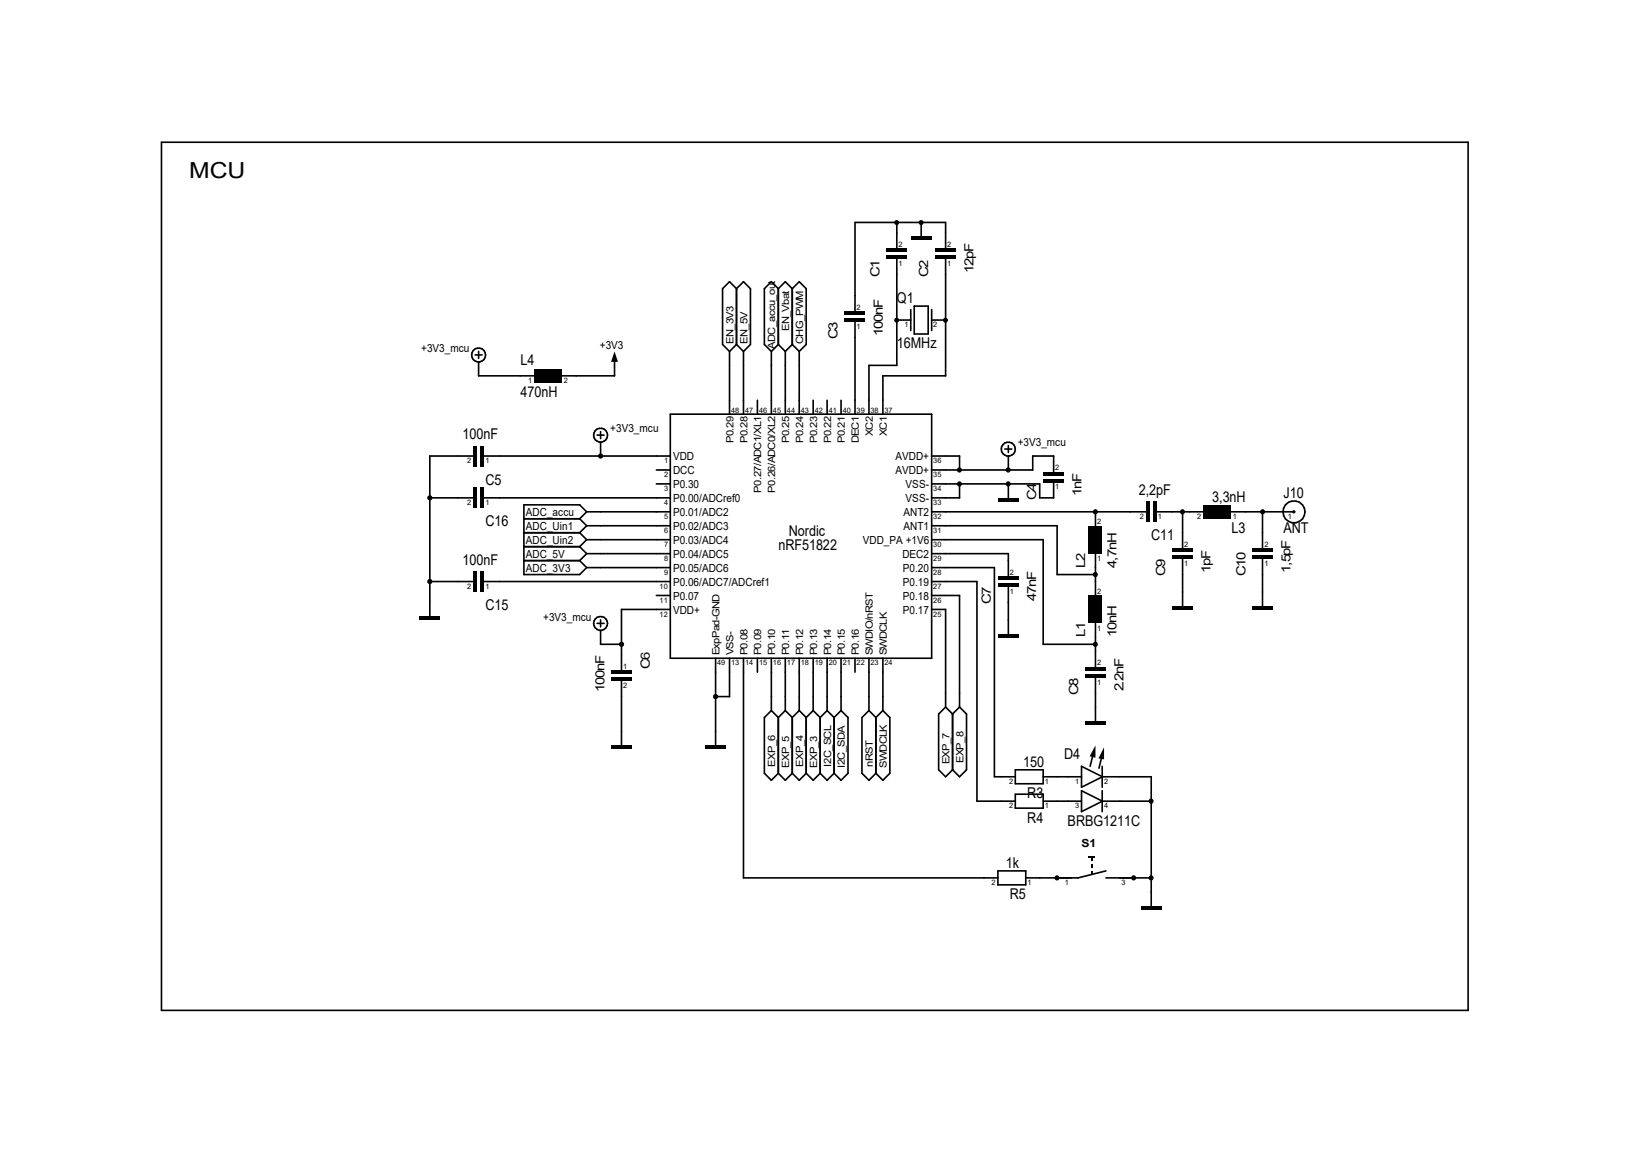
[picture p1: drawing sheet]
<svg xmlns="http://www.w3.org/2000/svg" width="297mm" height="210mm" viewBox="0 0 297 210" stroke-linecap="round" stroke-linejoin="round" font-family="sans-serif">
<g fill="none" stroke="#000" stroke-width=".3">
<path d="M29.4 25.9h238.1v158.1h-238.1zM134.2 52.6l1.3-1.3 1.2 1.3v10.1l-1.2 1.3M134.2 52.6v10.1M134.2 52.6l-1.3-1.3-1.2 1.3v10.1l1.2 1.3M141.8 52.6l-1.3-1.3-1.2 1.3v10.1l1.2 1.3M141.8 52.6v10.1M141.8 52.6l1.3-1.3 1.3 1.3M144.4 52.6v10.1M144.4 52.6l1.2-1.3 1.3 1.3v10.1l-1.3 1.3M155.8 58.6v16.8M163.4 40.5v4.8M163.4 47.2v19.3h-5.1v8.9"/>
<path d="M163.4 58.3h2.5M165.9 56.4v3.8M166.6 55.8h2.5v5h-2.5zM167.9 40.5v2.6M169.8 58.3h2.5M169.8 56.4v3.8M172.3 47.2v21.3h-11.4v6.9M172.3 45.3v-4.8h-16.5v16.2M86.6 64.6h1.2M87.2 65.9v2.6h10.2M87.2 64v1.3M108.8 79.2h1.3"/>
<path d="M109.4 78.6v1.3M112 65.9v2.6h-9.6M122.1 75.4h47.7v44.5h-47.7zM132.9 64v11.4M134.2 62.7l-1.3 1.3M134.2 62.7l1.3 1.3M135.5 64v11.4M138 72.9v2.5M140.5 64v11.4M141.8 62.7l-1.3 1.3M141.8 62.7l1.3 1.3M143.1 64v11.4"/>
<path d="M144.4 62.7l-1.3 1.3M144.4 62.7l1.2 1.3M145.6 64v11.4M148.2 72.9v2.5M150.7 72.9v2.5M153.2 72.9v2.5M78.3 90.7h7.9M86.2 83.1h-7.9v29.2M88.1 90.7h34M88.1 83.1h34M95.5 99.6h10.1M95.5 97h10.1"/>
<path d="M95.5 94.5h10.1M105.6 99.6l1.3 1.2M105.6 97l1.3 1.3M105.6 94.5l1.3 1.3M106.9 93.2h15.2M106.9 93.2l-1.3-1.3h-10.1v12.7h10.1l1.3-1.2M106.9 98.3h15.2M106.9 98.3l-1.3 1.3M106.9 95.8h15.2M106.9 95.8l-1.3 1.2M106.9 93.2l-1.3 1.3M109.4 80.5v2.6"/>
<path d="M119.6 85.6h2.5M119.6 88.1h2.5M169.8 98.3h20.3v19h9.5M169.8 83.1h5v2.5M169.8 93.2h39M169.8 85.6h18.4v-2.5h3.8v2.8M169.8 95.8h22.8v8.8h7M174.8 88.1v2.6h-5M183.1 81.8h1.3M183.7 81.2v1.2M183.7 83.1v2.5M183.7 88.1v2.6"/>
<path d="M192 87.8v2.9h-2.6v-2.6h-19.6M199.6 93.2v2.6M210.7 93.2h8.6M215.5 93.2v6.7M224.4 93.2h11.4M230 93.2v6.7M78.3 105.9h7.9M88.1 105.9h34M95.5 102.1h10.1M105.6 102.1l1.3 1.3M106.9 103.4h15.2M106.9 100.8h15.2"/>
<path d="M106.9 100.8l-1.3 1.3M108.8 113.5h1.3M109.4 112.9v1.3M109.4 114.8v2.5h3.8M119.6 108.5h2.5M122.1 111h-8.9v11.1M130.4 119.9v15.9M132.9 119.9v7h-2.5M135.5 119.9v40h46.3M138 119.9v2.5M140.5 119.9v9.5M143.1 119.9v9.5"/>
<path d="M145.6 119.9v9.5M148.2 119.9v9.5M150.7 119.9v9.5M153.2 119.9v9.5M155.8 119.9v2.5M158.3 119.9v9.5M160.9 119.9v9.5M169.8 105.9h8.2v40h7M169.8 103.4h11.4v38.1h3.8M169.8 111h2.5v17.8M169.8 108.5h5v20.3M169.8 100.8h13.9v4.2"/>
<path d="M183.7 106.9v8.5M199.6 100.8v7.7M199.6 113.5v8M215.5 101.8v8.6M230 101.8v8.6M113.2 124v11.8M140.5 129.4l-1.2 1.3v10.1l1.2 1.3 1.3-1.3M140.5 129.4l1.3 1.3M141.8 130.7v10.1M143.1 129.4l1.3 1.3M143.1 129.4l-1.3 1.3M144.4 130.7v10.1"/>
<path d="M145.6 129.4l1.3 1.3M145.6 129.4l-1.2 1.3M146.9 130.7v10.1M148.2 129.4l1.2 1.3M148.2 129.4l-1.3 1.3M149.4 130.7v10.1M150.7 129.4l1.3 1.3M150.7 129.4l-1.3 1.3M152 130.7v10.1M153.2 129.4l-1.2 1.3M153.2 129.4l1.3 1.3v10.1l-1.3 1.3-1.2-1.3M158.3 129.4l-1.2 1.3v10.1l1.2 1.3 1.3-1.3"/>
<path d="M158.3 129.4l1.3 1.3M159.6 130.7v10.1M160.9 129.4l1.2 1.3v10.1l-1.2 1.3-1.3-1.3M160.9 129.4l-1.3 1.3M172.3 128.8l-1.3 1.2v10.2l1.3 1.3 1.3-1.3M172.3 128.8l1.3 1.2M173.6 130v10.2M174.8 128.8l1.3 1.2v10.2l-1.3 1.3-1.2-1.3M174.8 128.8l-1.2 1.2M197.1 139.6l3.8 1.9-3.8 1.9zM199.3 137l-.7 2.6M199.6 123.4v7.9"/>
<path d="M200.8 139.6v3.8M200.9 137.4l-.7 2.5M141.8 140.8l1.3 1.3 1.3-1.3M144.4 140.8l1.2 1.3 1.3-1.3M146.9 140.8l1.3 1.3 1.2-1.3M149.4 140.8l1.3 1.3 1.3-1.3M181.8 158.6h5.1v2.6h-5.1zM185 144.7h5.1v2.5h-5.1zM185 140.2h5.1v2.5h-5.1zM190.1 145.9h7M190.1 141.5h7M197.1 144l3.8 1.9-3.8 1.9z"/>
<path d="M200.8 144v3.8M200.9 141.5h8.9v23.5M200.9 145.9h8.9M201.5 158.6l-5.1 1.3h-9.5M201.5 159.9h8.3"/>
<circle cx="87.2" cy="64.7" r="1.27"/>
<circle cx="109.4" cy="79.3" r="1.27"/>
<circle cx="183.7" cy="81.8" r="1.27"/>
<circle cx="235.8" cy="93.2" r="2.01"/>
<circle cx="109.4" cy="113.6" r="1.27"/>
</g>
<g fill="#000">
<path d="M112 64l.6 1.9h-1.3zM199.6 135.8v2.2l-1.1-.2zM201.2 136.1v2.2l-1-.2z"/>
<path d="M153.9 56.7h3.8v.7h-3.8z" fill-rule="evenodd"/>
<path d="M153.9 58h3.8v.6h-3.8z" fill-rule="evenodd"/>
<path d="M161.5 45.3h3.8v.6h-3.8z" fill-rule="evenodd"/>
<path d="M161.5 46.6h3.8v.6h-3.8z" fill-rule="evenodd"/>
<path d="M165.9 43.1h3.9v.6h-3.9z" fill-rule="evenodd"/>
<path d="M170.4 45.3h3.8v.6h-3.8z" fill-rule="evenodd"/>
<path d="M170.4 46.6h3.8v.6h-3.8z" fill-rule="evenodd"/>
<path d="M97.4 67.2h5v2.5h-5z" fill-rule="evenodd"/>
<path d="M86.2 88.8h.7v3.8h-.7z" fill-rule="evenodd"/>
<path d="M86.2 81.2h.7v3.8h-.7z" fill-rule="evenodd"/>
<path d="M87.5 88.8h.6v3.8h-.6z" fill-rule="evenodd"/>
<path d="M87.5 81.2h.6v3.8h-.6z" fill-rule="evenodd"/>
<path d="M181.8 90.7h3.8v.6h-3.8z" fill-rule="evenodd"/>
<path d="M190.1 85.9h3.8v.7h-3.8z" fill-rule="evenodd"/>
<path d="M190.1 87.2h3.8v.6h-3.8z" fill-rule="evenodd"/>
<path d="M208.8 91.3h.6v3.8h-.6z" fill-rule="evenodd"/>
<path d="M210.1 91.3h.6v3.8h-.6z" fill-rule="evenodd"/>
<path d="M219.3 91.9h5.1v2.6h-5.1z" fill-rule="evenodd"/>
<path d="M76.4 112.3h3.8v.6h-3.8z" fill-rule="evenodd"/>
<path d="M86.2 104h.7v3.8h-.7z" fill-rule="evenodd"/>
<path d="M87.5 104h.6v3.8h-.6z" fill-rule="evenodd"/>
<path d="M181.8 115.4h3.8v.7h-3.8z" fill-rule="evenodd"/>
<path d="M181.8 105h3.8v.6h-3.8z" fill-rule="evenodd"/>
<path d="M181.8 106.3h3.8v.6h-3.8z" fill-rule="evenodd"/>
<path d="M198.3 95.8h2.6v5h-2.6z" fill-rule="evenodd"/>
<path d="M198.3 108.5h2.6v5h-2.6z" fill-rule="evenodd"/>
<path d="M213.6 110.4h3.8v.6h-3.8z" fill-rule="evenodd"/>
<path d="M213.6 99.9h3.8v.6h-3.8z" fill-rule="evenodd"/>
<path d="M213.6 101.2h3.8v.6h-3.8z" fill-rule="evenodd"/>
<path d="M228.1 110.4h3.8v.6h-3.8z" fill-rule="evenodd"/>
<path d="M228.1 99.9h3.8v.6h-3.8z" fill-rule="evenodd"/>
<path d="M228.1 101.2h3.8v.6h-3.8z" fill-rule="evenodd"/>
<path d="M111.3 135.8h3.8v.6h-3.8z" fill-rule="evenodd"/>
<path d="M111.3 123.4h3.8v.6h-3.8z" fill-rule="evenodd"/>
<path d="M111.3 122.1h3.8v.7h-3.8z" fill-rule="evenodd"/>
<path d="M128.5 135.8h3.8v.6h-3.8z" fill-rule="evenodd"/>
<path d="M197.7 131.3h3.8v.7h-3.8z" fill-rule="evenodd"/>
<path d="M197.7 121.5h3.8v.6h-3.8z" fill-rule="evenodd"/>
<path d="M197.7 122.8h3.8v.6h-3.8z" fill-rule="evenodd"/>
<path d="M198.3 156h1.3v.3h-1.3z" fill-rule="evenodd"/>
<path d="M198.8 156.1h.3v.6h-.3z" fill-rule="evenodd"/>
<path d="M198.8 157.4h.3v.6h-.3z" fill-rule="evenodd"/>
<path d="M198.8 158.6h.3v.7h-.3z" fill-rule="evenodd"/>
<path d="M207.9 165h3.8v.6h-3.8z" fill-rule="evenodd"/>
<circle cx="163.4" cy="40.5" r=".45"/>
<circle cx="163.4" cy="58.3" r=".45"/>
<circle cx="167.8" cy="40.5" r=".45"/>
<circle cx="172.3" cy="58.3" r=".45"/>
<circle cx="78.3" cy="90.7" r=".48"/>
<circle cx="109.4" cy="83.1" r=".48"/>
<circle cx="174.8" cy="88.1" r=".47"/>
<circle cx="174.8" cy="85.6" r=".47"/>
<circle cx="183.7" cy="88.1" r=".47"/>
<circle cx="183.7" cy="85.6" r=".47"/>
<circle cx="199.6" cy="93.2" r=".47"/>
<circle cx="215.4" cy="93.2" r=".47"/>
<circle cx="230" cy="93.2" r=".47"/>
<circle cx="235.8" cy="93.2" r=".31"/>
<circle cx="78.3" cy="105.9" r=".48"/>
<circle cx="113.2" cy="117.3" r=".48"/>
<circle cx="199.6" cy="117.3" r=".47"/>
<circle cx="199.6" cy="104.6" r=".47"/>
<circle cx="130.4" cy="126.9" r=".48"/>
<circle cx="192.6" cy="159.9" r=".47"/>
<circle cx="206.6" cy="159.9" r=".47"/>
<circle cx="209.7" cy="159.9" r=".47"/>
<circle cx="209.7" cy="145.9" r=".47"/>
</g>
<text font-size="4" x="34.5" y="32.4">MCU</text>
<g font-size="2.7">
<text x="163.4" y="55.1">Q1</text>
<text x="163.4" y="63.4">16MHz</text>
<text x="94.8" y="66.5">L4</text>
<text x="94.8" y="72.3">470nH</text>
<text x="84.3" y="80">100nF</text>
<text x="88.4" y="88.3">C5</text>
<text x="88.4" y="95.9">C16</text>
<text x="207.5" y="90.2">2,2pF</text>
<text x="220.9" y="91.4">3,3nH</text>
<text x="233.9" y="90.7">J10</text>
<text x="141.8" y="100.2">nRF51822</text>
<text x="143.7" y="97.7">Nordic</text>
<text x="209.7" y="98.4">C11</text>
<text x="224.4" y="97.2">L3</text>
<text x="233.9" y="97">ANT</text>
<text x="84.3" y="102.8">100nF</text>
<text x="88.4" y="111.1">C15</text>
<text x="186.4" y="139.7">150</text>
<text x="193.9" y="138.3">D4</text>
<text x="187.2" y="149.8">R4</text>
<text x="187.2" y="145.4">R3</text>
<text x="194.5" y="150.4">BRBG1211C</text>
<text x="183.3" y="158.1">1k</text>
<text x="184" y="163.8">R5</text>
</g>
<g font-size="2.3">
<text x="160.2" y="50.4" transform="rotate(-90 160.2 50.4)">C1</text>
<text x="169.1" y="50.4" transform="rotate(-90 169.1 50.4)">C2</text>
<text x="177.4" y="49.7" transform="rotate(-90 177.4 49.7)">12pF</text>
<text x="152.6" y="61.8" transform="rotate(-90 152.6 61.8)">C3</text>
<text x="160.9" y="61.2" transform="rotate(-90 160.9 61.2)">100nF</text>
<text x="188.8" y="91" transform="rotate(-90 188.8 91)">C4</text>
<text x="197.1" y="90.4" transform="rotate(-90 197.1 90.4)">1nF</text>
<text x="197.7" y="103.4" transform="rotate(-90 197.7 103.4)">L2</text>
<text x="203.4" y="103.4" transform="rotate(-90 203.4 103.4)">4,7nH</text>
<text x="212.3" y="105" transform="rotate(-90 212.3 105)">C9</text>
<text x="220.6" y="104.4" transform="rotate(-90 220.6 104.4)">1pF</text>
<text x="226.9" y="105" transform="rotate(-90 226.9 105)">C10</text>
<text x="235.1" y="104.4" transform="rotate(-90 235.1 104.4)">1,5pF</text>
<text x="180.6" y="110.1" transform="rotate(-90 180.6 110.1)">C7</text>
<text x="188.8" y="109.4" transform="rotate(-90 188.8 109.4)">47nF</text>
<text x="197.7" y="116.1" transform="rotate(-90 197.7 116.1)">L1</text>
<text x="203.4" y="116.1" transform="rotate(-90 203.4 116.1)">10nH</text>
<text x="110.2" y="126" transform="rotate(-90 110.2 126)">100nF</text>
<text x="118.4" y="121.8" transform="rotate(-90 118.4 121.8)">C6</text>
<text x="204.7" y="125.9" transform="rotate(-90 204.7 125.9)">2.2nF</text>
<text x="196.4" y="126.6" transform="rotate(-90 196.4 126.6)">C8</text>
</g>
<g font-size="2">
<text x="76.7" y="64.1">+3V3_mcu</text>
<text x="109.3" y="63.5">+3V3</text>
<text x="111.2" y="78.7">+3V3_mcu</text>
<text x="122.6" y="83.8">VDD</text>
<text x="163.1" y="83.8">AVDD+</text>
<text x="185.5" y="81.3">+3V3_mcu</text>
<text x="122.6" y="88.9">P0.30</text>
<text x="122.6" y="86.4">DCC</text>
<text x="163.1" y="86.4">AVDD+</text>
<text x="165" y="88.9">VSS-</text>
<text x="95.8" y="94">ADC_accu</text>
<text x="122.6" y="94">P0.01/ADC2</text>
<text x="122.6" y="91.4">P0.00/ADCref0</text>
<text x="164.6" y="94">ANT2</text>
<text x="165" y="91.4">VSS-</text>
<text x="95.8" y="101.6">ADC_5V</text>
<text x="95.8" y="99.1">ADC_Uin2</text>
<text x="95.8" y="96.5">ADC_Uin1</text>
<text x="122.6" y="101.6">P0.04/ADC5</text>
<text x="122.6" y="99.1">P0.03/ADC4</text>
<text x="122.6" y="96.5">P0.02/ADC3</text>
<text x="157.2" y="99.1">VDD_PA +1V6</text>
<text x="164.4" y="101.6">DEC2</text>
<text x="164.6" y="96.5">ANT1</text>
<text x="95.8" y="104.1">ADC_3V3</text>
<text x="122.6" y="106.7">P0.06/ADC7/ADCref1</text>
<text x="122.6" y="104.1">P0.05/ADC6</text>
<text x="164.5" y="104.1">P0.20</text>
<text x="164.5" y="106.7">P0.19</text>
<text x="99" y="113">+3V3_mcu</text>
<text x="122.6" y="111.8">VDD+</text>
<text x="122.6" y="109.2">P0.07</text>
<text x="164.5" y="109.2">P0.18</text>
<text x="164.5" y="111.8">P0.17</text>
<text x="197.1" y="154.2">S1</text>
</g>
<g font-size="1.8">
<text x="133.6" y="62.6" transform="rotate(-90 133.6 62.6)">EN_3V3</text>
<text x="136.2" y="62.6" transform="rotate(-90 136.2 62.6)">EN_5V</text>
<text x="141.3" y="63.5" transform="rotate(-90 141.3 63.5)">ADC_accu_out</text>
<text x="143.8" y="60.3" transform="rotate(-90 143.8 60.3)">EN_Vbat</text>
<text x="146.3" y="62.6" transform="rotate(-90 146.3 62.6)">CHG_PWM</text>
<text x="133.6" y="80.7" transform="rotate(-90 133.6 80.7)">P0.29</text>
<text x="136.2" y="80.7" transform="rotate(-90 136.2 80.7)">P0.28</text>
<text x="143.8" y="80.7" transform="rotate(-90 143.8 80.7)">P0.25</text>
<text x="146.3" y="80.7" transform="rotate(-90 146.3 80.7)">P0.24</text>
<text x="148.9" y="80.7" transform="rotate(-90 148.9 80.7)">P0.23</text>
<text x="151.4" y="80.7" transform="rotate(-90 151.4 80.7)">P0.22</text>
<text x="154" y="80.7" transform="rotate(-90 154 80.7)">P0.21</text>
<text x="156.5" y="80.8" transform="rotate(-90 156.5 80.8)">DEC1</text>
<text x="159" y="79.5" transform="rotate(-90 159 79.5)">XC2</text>
<text x="161.6" y="79.5" transform="rotate(-90 161.6 79.5)">XC1</text>
<text x="138.7" y="89.7" transform="rotate(-90 138.7 89.7)">P0.27/ADC1/XL1</text>
<text x="141.3" y="89.7" transform="rotate(-90 141.3 89.7)">P0.26/ADC0/XL2</text>
<text x="131.1" y="119.4" transform="rotate(-90 131.1 119.4)">ExpPad-GND</text>
<text x="133.6" y="119.4" transform="rotate(-90 133.6 119.4)">VSS-</text>
<text x="136.2" y="119.4" transform="rotate(-90 136.2 119.4)">P0.08</text>
<text x="138.7" y="119.4" transform="rotate(-90 138.7 119.4)">P0.09</text>
<text x="141.3" y="119.4" transform="rotate(-90 141.3 119.4)">P0.10</text>
<text x="143.8" y="119.4" transform="rotate(-90 143.8 119.4)">P0.11</text>
<text x="146.3" y="119.4" transform="rotate(-90 146.3 119.4)">P0.12</text>
<text x="148.9" y="119.4" transform="rotate(-90 148.9 119.4)">P0.13</text>
<text x="151.4" y="119.4" transform="rotate(-90 151.4 119.4)">P0.14</text>
<text x="154" y="119.4" transform="rotate(-90 154 119.4)">P0.15</text>
<text x="156.5" y="119.4" transform="rotate(-90 156.5 119.4)">P0.16</text>
<text x="159" y="119.4" transform="rotate(-90 159 119.4)">SWDIO/nRST</text>
<text x="161.6" y="119.4" transform="rotate(-90 161.6 119.4)">SWDCLK</text>
<text x="141.3" y="139.6" transform="rotate(-90 141.3 139.6)">EXP_6</text>
<text x="143.8" y="139.9" transform="rotate(-90 143.8 139.9)">EXP_5</text>
<text x="146.3" y="139.6" transform="rotate(-90 146.3 139.6)">EXP_4</text>
<text x="148.9" y="139.9" transform="rotate(-90 148.9 139.9)">EXP_3</text>
<text x="151.4" y="139.6" transform="rotate(-90 151.4 139.6)">I2C_SCL</text>
<text x="154" y="139.9" transform="rotate(-90 154 139.9)">I2C_SDA</text>
<text x="159" y="139.6" transform="rotate(-90 159 139.6)">nRST</text>
<text x="161.6" y="139.9" transform="rotate(-90 161.6 139.9)">SWDCLK</text>
<text x="173" y="139.2" transform="rotate(-90 173 139.2)">EXP_7</text>
<text x="175.5" y="139" transform="rotate(-90 175.5 139)">EXP_8</text>
</g>
<g font-size="1.4">
<text x="163.7" y="45">2</text>
<text x="172.6" y="45">2</text>
<text x="163.7" y="48.5">1</text>
<text x="172.6" y="48.5">1</text>
<text x="156.1" y="56.4">2</text>
<text x="156.1" y="59.9">1</text>
<text x="164.8" y="59.6">1</text>
<text x="170.1" y="59.6">2</text>
<text x="96.3" y="69.8">1</text>
<text x="102.7" y="69.8">2</text>
<text x="133.2" y="75.1">48</text>
<text x="135.8" y="75.1">47</text>
<text x="138.3" y="75.1">46</text>
<text x="140.8" y="75.1">45</text>
<text x="143.4" y="75.1">44</text>
<text x="145.9" y="75.1">43</text>
<text x="148.5" y="75.1">42</text>
<text x="151" y="75.1">41</text>
<text x="153.5" y="75.1">40</text>
<text x="156.1" y="75.1">39</text>
<text x="158.6" y="75.1">38</text>
<text x="161.2" y="75.1">37</text>
<text x="85.1" y="84.4">2</text>
<text x="88.4" y="84.4">1</text>
<text x="121" y="89.5">3</text>
<text x="121" y="86.9">2</text>
<text x="121" y="84.4">1</text>
<text x="170.1" y="84.4">36</text>
<text x="170.1" y="86.9">35</text>
<text x="170.1" y="89.5">34</text>
<text x="192.3" y="85.6">2</text>
<text x="192.3" y="89.1">1</text>
<text x="85.1" y="92">2</text>
<text x="88.4" y="92">1</text>
<text x="121" y="94.5">5</text>
<text x="121" y="92">4</text>
<text x="170.1" y="92">33</text>
<text x="170.1" y="94.5">32</text>
<text x="199.9" y="95.5">2</text>
<text x="207.7" y="94.5">2</text>
<text x="211" y="94.5">1</text>
<text x="218.1" y="94.5">2</text>
<text x="224.7" y="94.5">1</text>
<text x="234.7" y="94.5">1</text>
<text x="121" y="99.6">7</text>
<text x="121" y="97.1">6</text>
<text x="170.1" y="97.1">31</text>
<text x="170.1" y="99.6">30</text>
<text x="215.8" y="99.6">2</text>
<text x="230.4" y="99.6">2</text>
<text x="85.1" y="107.2">2</text>
<text x="88.4" y="107.2">1</text>
<text x="120.2" y="107.2">10</text>
<text x="121" y="104.7">9</text>
<text x="121" y="102.2">8</text>
<text x="170.1" y="102.2">29</text>
<text x="170.1" y="104.7">28</text>
<text x="170.1" y="107.2">27</text>
<text x="184" y="104.7">2</text>
<text x="199.9" y="102.2">1</text>
<text x="215.8" y="103.1">1</text>
<text x="230.4" y="103.1">1</text>
<text x="120.2" y="112.3">12</text>
<text x="120.2" y="109.8">11</text>
<text x="170.1" y="109.8">26</text>
<text x="170.1" y="112.3">25</text>
<text x="184" y="108.2">1</text>
<text x="199.9" y="108.2">2</text>
<text x="199.9" y="114.9">1</text>
<text x="113.5" y="125.3">2</text>
<text x="113.5" y="121.8">1</text>
<text x="130.7" y="121.2">49</text>
<text x="133.2" y="121.2">13</text>
<text x="135.8" y="121.2">14</text>
<text x="138.3" y="121.2">15</text>
<text x="140.8" y="121.2">16</text>
<text x="143.4" y="121.2">17</text>
<text x="145.9" y="121.2">18</text>
<text x="148.5" y="121.2">19</text>
<text x="151" y="121.2">20</text>
<text x="153.5" y="121.2">21</text>
<text x="156.1" y="121.2">22</text>
<text x="158.6" y="121.2">23</text>
<text x="161.2" y="121.2">24</text>
<text x="199.9" y="121.2">2</text>
<text x="199.9" y="124.7">1</text>
<text x="183.9" y="142.8">2</text>
<text x="190.4" y="142.8">1</text>
<text x="195.9" y="142.8">1</text>
<text x="201.2" y="142.8">2</text>
<text x="183.9" y="147.2">2</text>
<text x="190.4" y="147.2">1</text>
<text x="195.9" y="147.2">3</text>
<text x="201.2" y="147.2">4</text>
<text x="180.7" y="161.2">2</text>
<text x="187.2" y="161.2">1</text>
<text x="194" y="161.2">1</text>
<text x="204.3" y="161.2">3</text>
</g>
</svg>
